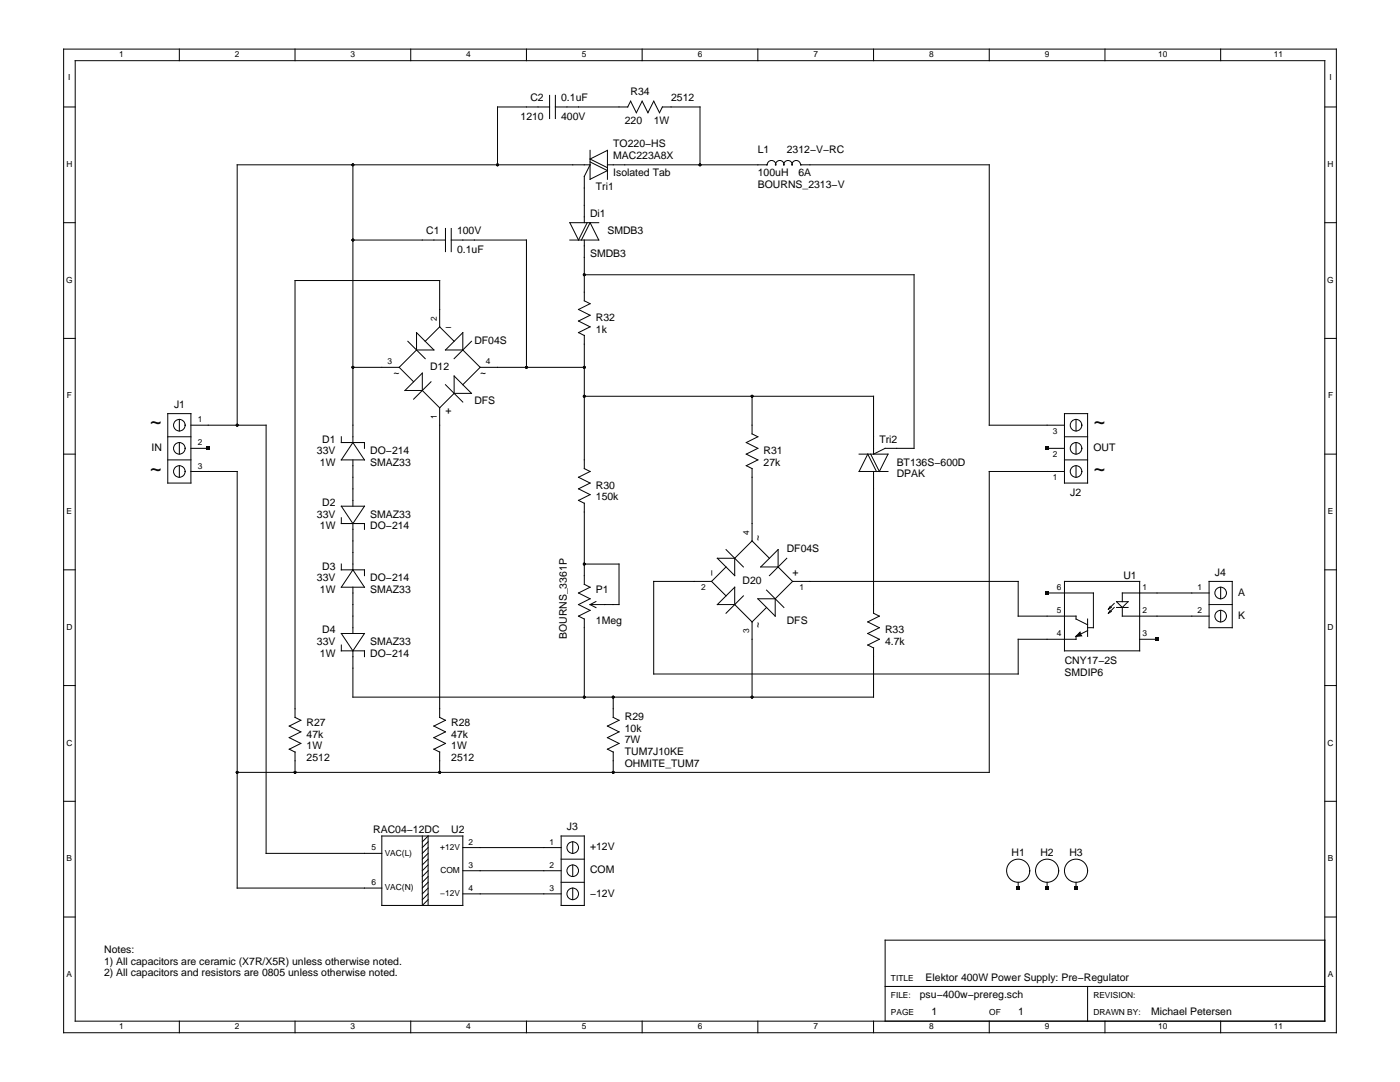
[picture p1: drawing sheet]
<svg xmlns="http://www.w3.org/2000/svg" width="279mm" height="216mm" viewBox="0 0 279 216" stroke-linecap="round" stroke-linejoin="round" font-family="sans-serif">
<g fill="none" stroke="#000" stroke-width=".2">
<path d="M12.7 9.8h254v196.3h-254zM15 12.1h249.4v191.7h-249.4zM35.8 9.8v2.3M58.9 9.8v2.3M82 9.8v2.3M105.1 9.8v2.3M109.7 19v4.7M110.8 19v4.7M128.2 9.8v2.3M151.2 9.8v2.3M174.3 9.8v2.3M197.4 9.8v2.3"/>
<path d="M220.5 9.8v2.3M243.6 9.8v2.3M12.7 21.3h2.3M70.4 32.9v55.4M109.7 21.3h-10.4v11.6M117.8 30v5.8l3.4-1.8-3.4-1.7M121.2 32.9h31.9a.84 .84 0 0 1 .9-.9 .84 .84 0 0 1 .8 .9 .82 .82 0 0 1 .8-.9 .82 .82 0 0 1 .8 .9 .82 .82 0 0 1 .9-.9 .82 .82 0 0 1 .8 .9 .84 .84 0 0 1 .8-.9 .84 .84 0 0 1 .9 .9h37.6v51.9h15M121.2 33.5l-3.4-1.8 3.4-1.7v5.8M125.8 20.2l1.2 2.3 1.2-2.3 1.1 2.3 1.2-2.3 1.1 2.3 .6-1.2h7.5v11.6M125.9 20.2l-.6 1.1h-14.5M264.4 21.3h2.3M12.7 44.4h2.3"/>
<path d="M70.4 47.9h18.5M88.9 45.6v4.6M90.1 47.9h15v25.4M90.1 45.6v4.6M113.7 47.9h5.8l-1.7-3.5-1.8 3.5M116.6 54.8h65.8v34.7h-5.8l-2.3 1.1v-11.5h-57.7M116.6 44.4v-9.2l1.2-2.3h-70.5v51.9M116.6 47.9v12.1l1.2 .6-2.3 1.2 2.3 1.1-2.3 1.2 2.3 1.1-2.3 1.2 1.1 .5M117.2 44.4l-1.7 3.5-1.8-3.5h5.8M264.4 44.4h2.3M12.7 67.5h2.3M70.4 73.3h9.3"/>
<path d="M79.7 73.3l2.9 2.9M80.8 77.9l3.5-3.4v3.4zM81.4 68.1l3.5 3.5M83.1 69.8l-3.4 3.5M83.1 66.4l3.5 3.4h-3.5zM84.3 77.9l3.4 3.5M86 76.2l-3.4 3.4M87.7 65.2v-9.2h-28.8v87.1l1.1 .6-2.3 1.2 2.3 1.1-2.3 1.2 2.3 1.1-2.3 1.2 1.2 .6M87.7 65.2l-2.8 2.9M87.7 65.2l2.9 2.9M88.9 76.8l3.5 3.4M90.6 78.5l-2.9 2.9"/>
<path d="M90.6 75l3.5 3.5h-3.5zM92.4 69.8l3.4 3.5M92.4 66.4v3.4h-3.5zM94.1 68.1l-3.5 3.5M95.8 73.3h20.8M95.8 73.3l-3.4 3.5M116.6 66.9v26.6l1.2 .6-2.3 1.1 2.3 1.2-2.3 1.1 2.3 1.2-2.3 1.2 1.1 .5M150.1 79.1v7.5l1.1 .6-2.3 1.1 2.3 1.2-2.3 1.1 2.3 1.2-2.3 1.1 1.2 .6v14.4M264.4 67.5h2.3M12.7 90.6h2.3M33.5 82.5h4.6v13.9h-4.6zM33.5 91.8h4.6"/>
<path d="M33.5 87.2h4.6M35.8 83.7v2.3M35.8 88.3v2.3M35.8 92.9v2.3M38.1 84.8h15v85.5h23.1M38.1 89.5h3.5M38.1 94.1h9.2v83.1h28.9M68.1 87.2v1.1h4.6v1.2M70.4 88.3l2.3 3.5h-4.6zM70.4 91.8v9.2M87.7 81.4v61.7l1.2 .6-2.3 1.2 2.3 1.1-2.3 1.2 2.3 1.1-2.3 1.2 1.1 .6M171.5 90.6h5.7l-1.7 3.5-1.7-3.5"/>
<path d="M174.3 94.1v28.3l1.2 .5-2.3 1.2 2.3 1.2-2.3 1.1 2.3 1.2-2.3 1.1 1.1 .6v9.8h-103.9v-9.2M174.9 94.1l-1.7-3.5-1.7 3.5h5.7M209 89.5h3.4M212.4 82.5h4.7v13.9h-4.7zM212.4 91.8h4.7M212.4 87.2h4.7M212.4 94.1h-15v60h-150.1M214.7 83.7v2.3M214.7 88.3v2.3M214.7 92.9v2.3M264.4 90.6h2.3M12.7 113.7h2.3"/>
<path d="M68.1 103.3v1.2h4.6v1.1M68.1 112.6v1.1h4.6v1.2M68.1 101h4.6l-2.3 3.5zM70.4 104.5v9.2M70.4 117.2v9.2M70.4 113.7l2.3 3.5h-4.6zM116.6 100.4v16.2l1.2 .6M116.6 112.6h6.9v8h-5.7l1.1-.6M117.8 117.2l-2.3 1.1 2.3 1.2-2.3 1.1 2.3 1.2-2.3 1.1 1.1 .6v15.6M142 116h-11.5v18.5h72.7v-6.9h11.5v-.6l2.4-1.2M142 116l2.9 2.9M143.2 111.4h3.4v3.5z"/>
<path d="M144.9 113.1l-2.9 2.9M144.9 109.7l3.5 3.4M146.6 117.2v3.4h-3.4zM148.4 118.9l-3.5 3.5M150.1 107.9l-3.5 3.5M150.1 107.9l3.5 3.5M151.2 119.5h3.5v3.4zM151.8 113.1l3.5-3.4v3.4zM153 117.7l3.4 3.5M155.3 113.1l2.9 2.9M157 111.4l-3.4 3.5M158.2 116h45v6.9h11.5v.6l2.4 1.2"/>
<path d="M158.2 116l-3.5 3.5M209 118.3h9.2v7h-1.1M212.4 116h15v13.9h-15zM241.3 116h4.6v9.3h-4.6zM241.3 118.3h-17.3v1.8M243.6 117.2v2.3M264.4 113.7h2.3M12.7 136.8h2.3M68.1 128.7v1.2h4.6v1.1M68.1 126.4h4.6l-2.3 3.5zM117.8 120.6l1.1 .6M122.4 139.1v4l1.1 .6-2.3 1.2 2.3 1.1-2.3 1.2 2.3 1.1-2.3 1.2 1.2 .6"/>
<path d="M146.6 120.6l3.5 3.5M150.1 124.1v15M153 121.2l-2.9 2.9M215.5 126.1l.4 .8-1.2 .1zM217.1 123.5v3.5M221.6 121l-.4 .6M221.6 121.8l-.4 .6M221.8 121.2l-.6 .4M221.8 122l-.6 .4M222.4 120.4l-1.2 1.2M222.4 121.2l-1.2 1.2M222.8 120.1h2.3l-1.1 1.1z"/>
<path d="M222.8 121.2h2.3M224 121.2v1.7h17.3M227.4 127.6h3.5M241.3 120.6h4.6M243.6 121.8v2.3M264.4 136.8h2.3M12.7 159.9h2.3M58.9 150.1v4M87.7 150.1v4M122.4 150.1v4M264.4 159.9h2.3M76.2 166.8h16.2v13.9h-16.2z"/>
<path d="M84.3 166.8v13.9l1.1-1.2M84.3 168l1.1-1.2v13.9M85.4 172.6l-1.1 1.1M85.4 169.1l-1.1 1.2M85.4 170.3l-1.1 1.1M85.4 171.4l-1.1 1.2M85.4 173.7l-1.1 1.2M85.4 174.9l-1.1 1.2M85.4 176.1l-1.1 1.1M85.4 177.2l-1.1 1.2M85.4 178.4l-1.1 1.1M85.4 168l-1.1 1.1"/>
<path d="M92.4 169.1h19.6M92.4 173.7h19.6M92.4 178.4h19.6M112 166.8h4.6v13.9h-4.6zM112 176.1h4.6M112 171.4h4.6M114.3 168v2.3M114.3 172.6v2.3M114.3 177.2v2.3M203.2 176.1v1.1M209 176.1v1.1M214.7 176.1v1.1"/>
<path d="M12.7 183h2.3M176.6 196.8h87.8M217.1 196.8v7M264.4 187.6h-87.8v16.2M264.4 183h2.3M35.8 203.8v2.3M58.9 203.8v2.3M82 203.8v2.3M105.1 203.8v2.3M128.2 203.8v2.3M151.2 203.8v2.3M174.3 203.8v2.3"/>
<path d="M197.4 203.8v2.3M220.5 203.8v2.3M243.6 203.8v2.3"/>
<circle cx="35.8" cy="84.8" r="1.15"/>
<circle cx="35.8" cy="89.5" r="1.15"/>
<circle cx="35.8" cy="94.1" r="1.15"/>
<circle cx="214.7" cy="84.8" r="1.15"/>
<circle cx="214.7" cy="89.5" r="1.15"/>
<circle cx="214.7" cy="94.1" r="1.15"/>
<circle cx="243.6" cy="118.3" r="1.15"/>
<circle cx="243.6" cy="122.9" r="1.15"/>
<circle cx="114.3" cy="169.1" r="1.15"/>
<circle cx="114.3" cy="173.7" r="1.15"/>
<circle cx="114.3" cy="178.4" r="1.15"/>
<circle cx="203.2" cy="173.7" r="2.31"/>
<circle cx="209" cy="173.7" r="2.31"/>
<circle cx="214.7" cy="173.7" r="2.31"/>
</g>
<g fill="#000">
<path d="M41.2 89.1h.7v.7h-.7zM208.6 89.1h.7v.7h-.7zM208.6 118h.7v.7h-.7zM215.5 126.1l.4 .8-1.2 .1zM230.6 127.2h.7v.7h-.7zM202.9 176.9h.6v.7h-.6zM208.6 176.9h.7v.7h-.7zM214.4 176.9h.7v.7h-.7z"/>
<circle cx="70.4" cy="32.9" r=".29"/>
<circle cx="99.3" cy="32.9" r=".29"/>
<circle cx="139.7" cy="32.9" r=".29"/>
<circle cx="70.4" cy="47.9" r=".29"/>
<circle cx="116.6" cy="54.8" r=".29"/>
<circle cx="70.4" cy="73.3" r=".29"/>
<circle cx="105.1" cy="73.3" r=".29"/>
<circle cx="116.6" cy="79.1" r=".29"/>
<circle cx="116.6" cy="73.3" r=".29"/>
<circle cx="150.1" cy="79.1" r=".29"/>
<circle cx="47.3" cy="84.8" r=".29"/>
<circle cx="116.6" cy="112.6" r=".29"/>
<circle cx="116.6" cy="139.1" r=".29"/>
<circle cx="122.4" cy="139.1" r=".29"/>
<circle cx="150.1" cy="139.1" r=".29"/>
<circle cx="47.3" cy="154.1" r=".29"/>
<circle cx="58.9" cy="154.1" r=".29"/>
<circle cx="87.7" cy="154.1" r=".29"/>
<circle cx="122.4" cy="154.1" r=".29"/>
</g>
<g font-size="4.2">
<text x="29.9" y="85.5">~</text>
<text x="218.2" y="85.5">~</text>
<text x="29.9" y="94.7">~</text>
<text x="218.2" y="94.7">~</text>
</g>
<g font-size="2.1">
<text x="103.9" y="24">1210</text>
<text x="105.9" y="20.2">C2</text>
<text x="112" y="20.2">0.1uF</text>
<text x="112" y="24">400V</text>
<text x="125.8" y="19">R34</text>
<text x="133.9" y="20.2">2512</text>
<text x="122.4" y="29.4">TO220−HS</text>
<text x="124.7" y="24.8">220</text>
<text x="130.5" y="24.8">1W</text>
<text x="122.4" y="31.7">MAC223A8X</text>
<text x="122.4" y="35.2">Isolated Tab</text>
<text x="151.2" y="30.6">L1</text>
<text x="151.2" y="35.2">100uH</text>
<text x="157" y="30.6">2312−V−RC</text>
<text x="159.3" y="35.2">6A</text>
<text x="118.9" y="37.8">Tri1</text>
<text x="151.2" y="37.5">BOURNS_2313−V</text>
<text x="85.1" y="46.7">C1</text>
<text x="91.2" y="46.7">100V</text>
<text x="117.8" y="43.3">Di1</text>
<text x="121.2" y="46.7">SMDB3</text>
<text x="91.2" y="50.5">0.1uF</text>
<text x="117.8" y="51.4">SMDB3</text>
<text x="88.9" y="65.8">−</text>
<text x="118.9" y="64.1">R32</text>
<text x="94.7" y="68.7">DF04S</text>
<text x="118.9" y="66.4">1k</text>
<text x="78.5" y="75">~</text>
<text x="85.8" y="73.8">D12</text>
<text x="95.8" y="75">~</text>
<text x="34.7" y="81.4">J1</text>
<text x="88.9" y="82.5">+</text>
<text x="94.7" y="80.6">DFS</text>
<text x="30.2" y="90">IN</text>
<text x="64.3" y="88.3">D1</text>
<text x="175.5" y="88.3">Tri2</text>
<text x="63.3" y="90.6">33V</text>
<text x="63.8" y="92.9">1W</text>
<text x="73.9" y="90.6">DO−214</text>
<text x="73.9" y="92.9">SMAZ33</text>
<text x="152.4" y="90.6">R31</text>
<text x="152.4" y="92.9">27k</text>
<text x="179" y="92.9">BT136S−600D</text>
<text x="179" y="95.2">DPAK</text>
<text x="218.2" y="90">OUT</text>
<text x="64.3" y="101">D2</text>
<text x="118.9" y="97.5">R30</text>
<text x="118.9" y="99.9">150k</text>
<text x="213.6" y="99">J2</text>
<text x="63.3" y="103.3">33V</text>
<text x="63.8" y="105.6">1W</text>
<text x="73.9" y="103.3">SMAZ33</text>
<text x="73.9" y="105.6">DO−214</text>
<text x="151.8" y="107.9" transform="rotate(-90 151.8 107.9)">~</text>
<text x="64.3" y="113.7">D3</text>
<text x="157" y="110.2">DF04S</text>
<text x="63.3" y="116">33V</text>
<text x="63.8" y="118.3">1W</text>
<text x="73.9" y="116">DO−214</text>
<text x="73.9" y="118.3">SMAZ33</text>
<text x="118.9" y="118.3">P1</text>
<text x="142.6" y="114.9" transform="rotate(-90 142.6 114.9)">−</text>
<text x="148.2" y="116.6">D20</text>
<text x="159.3" y="114.9" transform="rotate(-90 159.3 114.9)">+</text>
<text x="224.2" y="115.4">U1</text>
<text x="242.5" y="114.9">J4</text>
<text x="247.1" y="118.9">A</text>
<text x="118.9" y="124.4">1Meg</text>
<text x="151.8" y="125.3" transform="rotate(-90 151.8 125.3)">~</text>
<text x="157" y="124.5">DFS</text>
<text x="247.1" y="123.5">K</text>
<text x="63.3" y="128.7">33V</text>
<text x="63.8" y="131">1W</text>
<text x="64.3" y="126.4">D4</text>
<text x="73.9" y="128.7">SMAZ33</text>
<text x="73.9" y="131">DO−214</text>
<text x="113.1" y="127.5" transform="rotate(-90 113.1 127.5)">BOURNS_3361P</text>
<text x="176.6" y="126.4">R33</text>
<text x="176.6" y="128.7">4.7k</text>
<text x="212.4" y="134.9">SMDIP6</text>
<text x="212.5" y="132.5">CNY17−2S</text>
<text x="124.7" y="143.7">R29</text>
<text x="61.2" y="144.9">R27</text>
<text x="61.2" y="147.2">47k</text>
<text x="61.2" y="149.5">1W</text>
<text x="90.1" y="144.9">R28</text>
<text x="90.1" y="147.2">47k</text>
<text x="90.1" y="149.5">1W</text>
<text x="124.7" y="146">10k</text>
<text x="124.7" y="148.3">7W</text>
<text x="61.2" y="151.8">2512</text>
<text x="90.1" y="151.8">2512</text>
<text x="124.7" y="150.7">TUM7J10KE</text>
<text x="124.7" y="153">OHMITE_TUM7</text>
<text x="74.5" y="166.2">RAC04−12DC</text>
<text x="90.1" y="166.2">U2</text>
<text x="113.1" y="165.7">J3</text>
<text x="117.8" y="169.7">+12V</text>
<text x="201.9" y="170.8">H1</text>
<text x="207.6" y="170.8">H2</text>
<text x="213.4" y="170.8">H3</text>
<text x="117.8" y="174.3">COM</text>
<text x="117.8" y="178.9">−12V</text>
<text x="20.8" y="190.2">Notes:</text>
<text x="20.8" y="192.5">1) All capacitors are ceramic (X7R/X5R) unless otherwise noted.</text>
<text x="20.8" y="194.8">2) All capacitors and resistors are 0805 unless otherwise noted.</text>
<text x="184.7" y="195.7">Elektor 400W Power Supply: Pre−Regulator</text>
<text x="183.6" y="199.1">psu−400w−prereg.sch</text>
<text x="185.9" y="202.6">1</text>
<text x="203.2" y="202.6">1</text>
<text x="229.8" y="202.6">Michael Petersen</text>
</g>
<g font-size="1.7">
<text x="23.8" y="11.4">1</text>
<text x="46.9" y="11.4">2</text>
<text x="70" y="11.4">3</text>
<text x="93.1" y="11.4">4</text>
<text x="116.1" y="11.4">5</text>
<text x="139.2" y="11.4">6</text>
<text x="162.3" y="11.4">7</text>
<text x="185.4" y="11.4">8</text>
<text x="208.5" y="11.4">9</text>
<text x="231.1" y="11.4">10</text>
<text x="254.2" y="11.4">11</text>
<text x="13.6" y="16">I</text>
<text x="265.3" y="16">I</text>
<text x="13.3" y="33.3">H</text>
<text x="264.9" y="33.3">H</text>
<text x="13.2" y="56.4">G</text>
<text x="264.9" y="56.4">G</text>
<text x="87.2" y="64.1" transform="rotate(-90 87.2 64.1)">2</text>
<text x="77.4" y="72.7">3</text>
<text x="97" y="72.7">4</text>
<text x="13.3" y="79.5">F</text>
<text x="87.2" y="83.7" transform="rotate(-90 87.2 83.7)">1</text>
<text x="265" y="79.5">F</text>
<text x="39.5" y="84.3">1</text>
<text x="39.5" y="88.9">2</text>
<text x="210.1" y="86.6">3</text>
<text x="39.5" y="93.5">3</text>
<text x="210.1" y="95.8">1</text>
<text x="210.1" y="91.2">2</text>
<text x="13.3" y="102.6">E</text>
<text x="149.5" y="106.8" transform="rotate(-90 149.5 106.8)">4</text>
<text x="265" y="102.6">E</text>
<text x="139.9" y="117.8">2</text>
<text x="159.6" y="117.8">1</text>
<text x="210.9" y="117.7">6</text>
<text x="228" y="117.7">1</text>
<text x="239" y="117.7">1</text>
<text x="13.3" y="125.7">D</text>
<text x="210.9" y="122.4">5</text>
<text x="228" y="122.4">2</text>
<text x="239" y="122.4">2</text>
<text x="264.9" y="125.7">D</text>
<text x="149.5" y="126.4" transform="rotate(-90 149.5 126.4)">3</text>
<text x="210.9" y="127">4</text>
<text x="228" y="127">3</text>
<text x="13.3" y="148.8">C</text>
<text x="264.9" y="148.8">C</text>
<text x="13.3" y="171.9">B</text>
<text x="74.1" y="169.7">5</text>
<text x="76.8" y="170.7">VAC(L)</text>
<text x="87.8" y="169.6">+12V</text>
<text x="93.5" y="168.5">2</text>
<text x="93.5" y="173.2">3</text>
<text x="109.7" y="168.5">1</text>
<text x="109.7" y="173.2">2</text>
<text x="265" y="171.9">B</text>
<text x="74.1" y="176.6">6</text>
<text x="76.8" y="177.7">VAC(N)</text>
<text x="87.8" y="178.8">−12V</text>
<text x="87.9" y="174.2">COM</text>
<text x="93.5" y="177.8">4</text>
<text x="109.7" y="177.8">3</text>
<text x="13.3" y="195">A</text>
<text x="177.8" y="195.7">TITLE</text>
<text x="265" y="195">A</text>
<text x="177.8" y="199.1">FILE:</text>
<text x="177.8" y="202.6">PAGE</text>
<text x="197.4" y="202.6">OF</text>
<text x="218.2" y="199.1">REVISION:</text>
<text x="218.2" y="202.6">DRAWN BY:</text>
<text x="23.8" y="205.3">1</text>
<text x="46.9" y="205.3">2</text>
<text x="70" y="205.3">3</text>
<text x="93.1" y="205.3">4</text>
<text x="116.1" y="205.3">5</text>
<text x="139.2" y="205.3">6</text>
<text x="162.3" y="205.3">7</text>
<text x="185.4" y="205.3">8</text>
<text x="208.5" y="205.3">9</text>
<text x="231.1" y="205.3">10</text>
<text x="254.2" y="205.3">11</text>
</g>
</svg>
